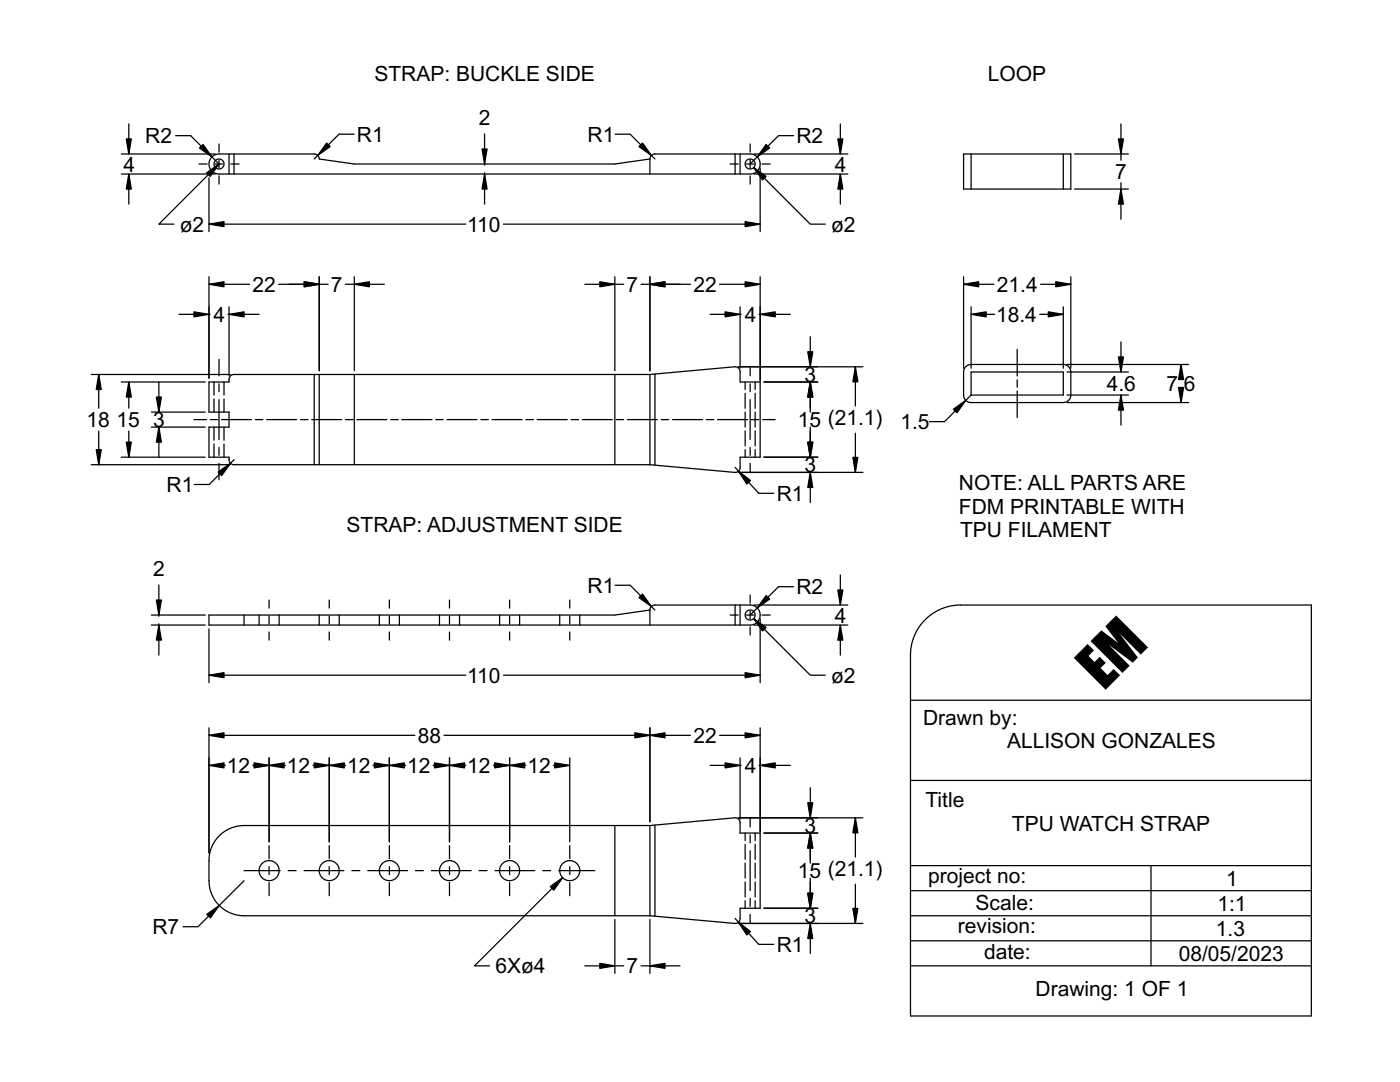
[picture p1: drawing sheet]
<svg xmlns="http://www.w3.org/2000/svg" width="279mm" height="216mm" viewBox="0 0 279 216" stroke-linecap="round" stroke-linejoin="round" font-family="sans-serif">
<g fill="none" stroke="#000" stroke-width=".25">
<path d="M24.2 34.7h18.8M24.2 30.7h18.8M25.7 24.7v5.8M25.7 35v5.7M35 27.1h3l5.7 5.6-12 12h3M39.7 32.7h1.6M41.7 35.5v10.7M42.3 31.3l.6-.4 .8-.2h19l.7 .3 .3 .7 7 1h52l7-1 .3-.6 .6-.4h19.1l.8 .2 .6 .4 .5 .7 .1 .8-.2 .7-.4 .6-.6 .5-.7 .1h-106.1l-1.1-.3-.7-.9-.2-1.2zM42.9 32.7h1.6M43.7 28.7v1.6M43.7 31.9v1.6M43.7 35.1v1.6"/>
<path d="M45.7 30.7v4M46.1 32.7h1.6M46.7 30.7v4M70.7 26.8h-3l-5 4.9M96.7 26.7v6.3M96.7 34.5v6.2M122.8 26.8h3l4.9 4.9M129.7 31.7v3M145.7 32.7h1.6M146.7 30.7v4M147.7 30.7v4M148.9 32.7h1.6"/>
<path d="M149.7 28.7v1.6M149.7 31.9v1.6M149.7 35.1v1.6M150.4 33.4l11.3 11.3h3M150.5 34.7h18.7M150.5 30.7h18.7M151.7 33.5v12.7M152.1 32.7h1.6M158.4 27.1h-3l-5.7 5.6M167.7 24.7v5.8M167.7 35v5.7M192.3 30.7h21.4v7h-21.4z"/>
<path d="M193.8 30.7v7M212.2 30.7v7M214.5 30.7h10.7M214.5 37.7h10.7M223.7 24.7v7.3M223.7 36.5v7.2M41.7 55.2v20.3M41.7 56.7h8.1M41.7 44.7h51.2M55.6 56.7h9.9M63.7 55.2v18.8M68.9 56.7h7.8"/>
<path d="M70.7 55.2v18.8M100.5 44.7h51.2M116.7 56.7h7.8M122.7 55.2v18.8M127.9 56.7h9.9M129.7 55.2v18.8M143.6 56.7h8.1M151.7 55.2v20.8M192.3 56.7h6M192.3 55.2v18.3M207.7 56.7h6M213.7 55.2v18.3"/>
<path d="M18.2 74.7h27.8M19.7 74.7v6.7M24.2 76.2h16.8M25.7 76.2v5.2M31.7 76.2v5.2M35.7 62.7h6.2M42.7 76.2v2.7M42.7 79.6v2.6M43.7 71.7v3.3M43.7 76.6v1.6M43.7 79.8v7.9M44.7 76.2v2.7"/>
<path d="M44.7 79.6v2.6M45.5 62.7h6.2M45.7 61.2v13.8M62.7 74.7v18M63.7 74.7v18M70.7 74.7v18M122.7 74.7v18M129.7 74.7l17.1-1.5 .5 .2 .4 .5v2.3h4v15h-4v2.4l-.4 .4-.5 .3-17.1-1.6M129.7 74.7h-83l-.4 .1-.4 .4-.2 1h-4v6h4v3h-4v6h4l.1 1 .7 .5h83.2M129.7 74.7v18M130.7 74.6v18.2M141.7 62.7h6.2"/>
<path d="M147.4 73.2h24.8M147.7 61.2v12.2M148.7 76.2v1.5M148.7 78.5v3M149.7 73.2v1.8M149.7 76.6v1.6M149.7 79.8v7.9M150.7 76.2v1.5M150.7 78.5v3M151.5 62.7h6.2M152.5 76.2h10.7M161.7 67.2v5.2"/>
<path d="M161.7 76.2v6M170.7 73.2v7.8M192.7 73.2l.5-.4 .6-.1 18.8 .1 .7 .4 .4 .8-.1 5.2-.5 .8-.8 .3h-18.9l-.7-.5-.4-.8v-4.9zM193.8 62.7h4.7M193.8 74.2h18.4v4.6h-18.4zM193.8 61.2v12.3M193.8 78.8l-5.3 5.3h-3M203 69.7v5.3M203 75.8v1.5M203 78v5.3M207.5 62.7h4.7M212.2 61.2v12.3"/>
<path d="M213 72.7h24.2M213 78.8h12.2M213 74.2h12.2M223.7 68.2v6M223.7 78.8v6M235.7 72.7v1.5M235.7 78.8v1.5M18.2 92.7h27.8M19.7 86v6.7M24.2 91.2h16.8M25.7 86v5.2M30.2 82.2h10.8"/>
<path d="M30.2 85.2h10.8M31.7 86v5.2M38.7 83.7h2.5M42 83.7h1.5M42.7 85.2v2.7M42.7 88.6v2.6M43.7 89.3v1.6M43.7 92.5v3.2M44.2 83.7h6M44.7 85.2v2.7M44.7 88.6v2.6M46.7 91.7l-4.9 5h-3"/>
<path d="M51 83.7h1.5M53.2 83.7h6M60 83.7h1.5M62.2 83.7h6M69 83.7h1.5M71.2 83.7h6M78 83.7h1.5M80.2 83.7h6M87 83.7h1.5M89.2 83.7h6M96 83.7h1.5M98.2 83.7h6"/>
<path d="M105 83.7h1.5M107.2 83.7h6M114 83.7h1.5M116.2 83.7h6M123 83.7h1.5M125.2 83.7h6M132 83.7h1.5M134.2 83.7h6M141 83.7h1.5M143.2 83.7h6M146.7 93.3l4.7 5.1h3M147.4 94.3h24.8"/>
<path d="M148.7 82.2v3M148.7 86v3M148.7 89.7v1.5M149.7 89.3v1.6M149.7 92.5v1.7M150 83.7h1.5M150.7 82.2v3M150.7 86v3M150.7 89.7v1.5M152.2 83.7h2.5M152.5 91.2h10.7M161.7 85.2v6"/>
<path d="M161.7 95v5.3M170.7 86.4v7.9M213 80.3h24.2M31.7 116.7v6.3M53.7 119.7v1.6M65.7 119.7v1.6M77.7 119.7v1.6M89.7 119.7v1.6M101.7 119.7v1.6M113.7 119.7v1.6M122.8 116.8h3l4.9 4.9M149.7 118.7v1.6"/>
<path d="M158.4 117.1h-3l-5.7 5.6M167.7 114.7v5.8M30.2 124.7h10.8M30.2 122.7h10.8M31.7 124.5v6.2M41.7 122.7h81l7-1 .3-.7 .7-.3h19.2l.7 .2 .6 .5 .4 .6 .1 .7-.1 .8-.5 .6-.6 .5-.8 .1h-108zM41.7 125.5v10.7M41.7 134.7h51.2M48.7 122.7v2M51.7 122.7v2M53.7 122.9v1.6M53.7 126.1v1.6"/>
<path d="M55.7 122.7v2M63.7 122.7v2M65.7 122.9v1.6M65.7 126.1v1.6M67.7 122.7v2M75.7 122.7v2M77.7 122.9v1.6M77.7 126.1v1.6M79.7 122.7v2M87.7 122.7v2M89.7 122.9v1.6M89.7 126.1v1.6"/>
<path d="M91.7 122.7v2M99.7 122.7v2M100.5 134.7h51.2M101.7 122.9v1.6M101.7 126.1v1.6M103.7 122.7v2M111.7 122.7v2M113.7 122.9v1.6M113.7 126.1v1.6M115.7 122.7v2M129.7 121.7v3M145.7 122.7h1.6"/>
<path d="M146.7 120.7v4M147.7 120.7v4M148.9 122.7h1.6M149.7 121.9v1.6M149.7 125.1v1.6M150.4 123.4l11.3 11.3h3M150.5 124.7h18.7M150.5 120.7h18.7M151.7 123.5v12.7M152.1 122.7h1.6M167.7 125v5.7M181.7 139.7h80"/>
<path d="M184.6 123.7l1.5-1.2 1.6-.9 1.7-.6 1.9-.3h70.4v82h-80v-72.4l.3-1.8 .5-1.8 .9-1.6zM41.7 145.2v25M41.7 146.7h41.1M41.7 152.7h3.3M50.4 152.7h6.6M53.7 151.2v16.8M62.4 152.7h6.6M65.7 151.2v16.8M74.4 152.7h6.6M77.7 151.2v16.8M86.4 152.7h6.6M88.6 146.7h49.2"/>
<path d="M89.7 151.2v16.8M98.4 152.7h6.6M101.7 151.2v16.8M110.4 152.7h3.3M113.7 151.2v16.8M129.7 145.2v18.8M141.7 152.7h6.2M143.6 146.7h8.1M147.7 151.2v12.2M151.5 152.7h6.2M151.7 145.2v20.8M161.7 157.2v5.2"/>
<path d="M181.7 155.7h80M48.7 173.7h7.2M48.7 175.7l-9.2 9.2h-3M53.7 168.7v2.6M53.7 172.9v1.6M53.7 176.1v2.6M57.5 173.7h1.6M60.7 173.7h7.9M65.7 168.7v2.6M65.7 172.9v1.6M65.7 176.1v2.6M70.2 173.7h1.6"/>
<path d="M73.4 173.7h7.9M77.7 168.7v2.6M77.7 172.9v1.6M77.7 176.1v2.6M82.9 173.7h1.6M86.1 173.7h7.9M89.7 168.7v2.6M89.7 172.9v1.6M89.7 176.1v2.6M95.6 173.7h1.6M98.8 173.7h7.9M101.7 168.7v2.6"/>
<path d="M101.7 172.9v1.6M101.7 176.1v2.6M108.3 173.7h1.6M111.5 173.7h7.2M112.3 175.1l-17.6 17.6h3M113.7 168.7v2.6M113.7 172.9v1.6M113.7 176.1v2.6M122.7 164.7v18M129.7 164.7h-81.5l-1.3 .3-1.3 .4-1.1 .7-.9 .9-.8 1-.6 1.2-.4 1.2-.1 1.3 .1 4.9 .2 1.3 .6 1.2 .9 1.3 1.3 1.1 1.4 .8 1.6 .4h81.9M129.7 164.7l17.1-1.5 .5 .2 .4 .5v2.3h4v15h-4v2.4l-.4 .4-.5 .3-17.1-1.6M129.7 164.7v18"/>
<path d="M130.7 164.6v18.2M147.4 163.2h24.8M148.7 166.2v1.5M148.7 168.5v3M148.7 172.2v3M148.7 176v3M148.7 179.7v1.5M149.7 163.2v1.8M149.7 166.6v1.6M149.7 169.8v7.9M149.7 179.3v1.6M150.7 166.2v1.5"/>
<path d="M150.7 168.5v3M150.7 172.2v3M150.7 176v3M150.7 179.7v1.5M152.5 166.2h10.7M161.7 166.2v6M161.7 175.2v6M170.7 163.2v7.8M170.7 176.4v7.9M181.7 177.7h80M181.7 172.7h80M229.7 172.7v20"/>
<path d="M116.7 192.7h7.8M122.7 183.5v10.7M127.9 192.7h7.8M129.7 183.5v10.7M146.7 183.3l4.7 5.1h3M147.4 184.3h24.8M149.7 182.5v1.7M152.5 181.2h10.7M161.7 185v5.3M181.7 182.7h80M181.7 192.7h80M181.7 187.7h80"/>
<circle cx="43.7" cy="32.7" r="1"/>
<circle cx="149.7" cy="32.7" r="1"/>
<circle cx="149.7" cy="122.7" r="1"/>
<circle cx="53.7" cy="173.7" r="2"/>
<circle cx="65.7" cy="173.7" r="2"/>
<circle cx="77.7" cy="173.7" r="2"/>
<circle cx="89.7" cy="173.7" r="2"/>
<circle cx="101.7" cy="173.7" r="2"/>
<circle cx="113.7" cy="173.7" r="2"/>
</g>
<g fill="#000">
<path d="M25.2 27.7h1l-.5 3zM25.7 34.7l.5 3h-1zM39.8 29.5l.7-.7 1.8 2.5zM41.2 34.5l2.5-1.8-1.8 2.5zM65.2 28.5l.7 .8-2.5 1.7zM96.2 29.7h1l-.5 3zM96.7 34.7l.5 3h-1zM127.5 29.3l.7-.8 1.8 2.5zM150.4 33.4l2.5 1.8-.7 .7zM152.9 28.8l.7 .7-2.5 1.8zM167.2 27.7h1l-.5 3zM167.7 34.7l.5 3h-1z"/>
<path d="M223.7 37.7l.5 3h-1zM223.2 27.7h1l-.5 3zM41.7 44.7l3-.5v1zM41.7 56.7l3-.5v1zM60.7 56.2l3 .5-3 .5zM70.7 56.7l3-.5v1zM119.7 56.2l3 .5-3 .5zM129.7 56.7l3-.5v1zM148.7 56.2l3 .5-3 .5zM148.7 44.2l3 .5-3 .5zM192.3 56.7l3-.5v1zM210.7 56.2l3 .5-3 .5z"/>
<path d="M19.7 74.7l.5 3h-1zM25.7 76.2l.5 3h-1zM38.7 62.2l3 .5-3 .5zM45.7 62.7l3-.5v1zM144.7 62.2l3 .5-3 .5zM151.7 62.7l3-.5v1zM161.7 76.2l.5 3h-1zM161.2 70.2h1l-.5 3zM170.7 73.2l.5 3h-1zM190.3 81.7l2.4-1.8-1.7 2.5zM193.8 62.7l3-.5v1zM209.2 62.2l3 .5-3 .5z"/>
<path d="M223.7 78.8l.5 3h-1zM223.2 71.2h1l-.5 3zM235.7 72.7l.5 3h-1zM19.2 89.7h1l-.5 3zM25.2 88.2h1l-.5 3zM31.7 85.2l.5 3h-1zM31.2 79.2h1l-.5 3zM43.5 94.2l2.5-1.8-1.8 2.5zM147.4 94l2.4 1.9-.8 .7zM161.2 88.2h1l-.5 3zM161.7 94.3l.5 3h-1zM170.2 91.3h1l-.5 3z"/>
<path d="M235.2 77.3h1l-.5 3zM31.7 124.7l.5 3h-1zM31.2 119.7h1l-.5 3zM41.7 134.7l3-.5v1zM127.5 119.3l.7-.8 1.8 2.5zM150.4 123.4l2.5 1.8-.7 .7zM152.9 118.8l.7 .7-2.5 1.8zM148.7 134.2l3 .5-3 .5zM167.2 117.7h1l-.5 3zM167.7 124.7l.5 3h-1zM41.7 146.7l3-.5v1zM41.7 152.7l3-.5v1z"/>
<path d="M50.7 152.2l3 .5-3 .5zM53.7 152.7l3-.5v1zM62.7 152.2l3 .5-3 .5zM65.7 152.7l3-.5v1zM74.7 152.2l3 .5-3 .5zM77.7 152.7l3-.5v1zM86.7 152.2l3 .5-3 .5zM89.7 152.7l3-.5v1zM98.7 152.2l3 .5-3 .5zM101.7 152.7l3-.5v1zM110.7 152.2l3 .5-3 .5zM126.7 146.2l3 .5-3 .5z"/>
<path d="M129.7 146.7l3-.5v1zM144.7 152.2l3 .5-3 .5zM151.7 152.7l3-.5v1zM148.7 146.2l3 .5-3 .5zM109.8 176.9l2.5-1.8-1.8 2.5zM161.7 166.2l.5 3h-1zM161.2 160.2h1l-.5 3zM170.7 163.2l.5 3h-1zM41.3 182.4l2.5-1.7-1.8 2.4zM119.7 192.2l3 .5-3 .5zM129.7 192.7l3-.5v1zM147.4 184l2.4 1.9-.8 .7z"/>
<path d="M161.2 178.2h1l-.5 3zM161.7 184.3l.5 3h-1zM170.2 181.3h1l-.5 3z"/>
</g>
<g fill="#000" stroke="#000" stroke-width=".25">
<path d="M25.2 27.7h1l-.5 3zM25.7 34.7l.5 3h-1zM40.5 28.8l1.8 2.5-2.5-1.8zM41.2 34.5l2.5-1.8-1.8 2.5zM65.2 28.5l.7 .8-2.5 1.7zM96.2 29.7h1l-.5 3zM96.7 34.7l.5 3h-1zM128.2 28.5l1.8 2.5-2.5-1.7zM150.4 33.4l2.5 1.8-.7 .7zM152.9 28.8l.7 .7-2.5 1.8zM167.2 27.7h1l-.5 3zM167.7 34.7l.5 3h-1z"/>
<path d="M223.7 37.7l.5 3h-1zM223.2 27.7h1l-.5 3zM41.7 44.7l3-.5v1zM41.7 56.7l3-.5v1zM60.7 56.2l3 .5-3 .5zM70.7 56.7l3-.5v1zM119.7 56.2l3 .5-3 .5zM129.7 56.7l3-.5v1zM148.7 56.2l3 .5-3 .5zM148.7 44.2l3 .5-3 .5zM192.3 56.7l3-.5v1zM210.7 56.2l3 .5-3 .5z"/>
<path d="M19.7 74.7l.5 3h-1zM25.7 76.2l.5 3h-1zM38.7 62.2l3 .5-3 .5zM45.7 62.7l3-.5v1zM144.7 62.2l3 .5-3 .5zM151.7 62.7l3-.5v1zM161.7 76.2l.5 3h-1zM161.2 70.2h1l-.5 3zM170.7 73.2l.5 3h-1zM190.3 81.7l2.4-1.8-1.7 2.5zM193.8 62.7l3-.5v1zM209.2 62.2l3 .5-3 .5z"/>
<path d="M223.7 78.8l.5 3h-1zM223.2 71.2h1l-.5 3zM235.7 72.7l.5 3h-1zM19.2 89.7h1l-.5 3zM25.2 88.2h1l-.5 3zM31.7 85.2l.5 3h-1zM31.2 79.2h1l-.5 3zM43.5 94.2l2.5-1.8-1.8 2.5zM147.4 94l2.4 1.9-.8 .7zM161.2 88.2h1l-.5 3zM161.7 94.3l.5 3h-1zM170.2 91.3h1l-.5 3z"/>
<path d="M235.2 77.3h1l-.5 3zM31.7 124.7l.5 3h-1zM31.2 119.7h1l-.5 3zM41.7 134.7l3-.5v1zM128.2 118.5l1.8 2.5-2.5-1.7zM150.4 123.4l2.5 1.8-.7 .7zM152.9 118.8l.7 .7-2.5 1.8zM148.7 134.2l3 .5-3 .5zM167.2 117.7h1l-.5 3zM167.7 124.7l.5 3h-1zM41.7 146.7l3-.5v1zM41.7 152.7l3-.5v1z"/>
<path d="M50.7 152.2l3 .5-3 .5zM53.7 152.7l3-.5v1zM62.7 152.2l3 .5-3 .5zM65.7 152.7l3-.5v1zM74.7 152.2l3 .5-3 .5zM77.7 152.7l3-.5v1zM86.7 152.2l3 .5-3 .5zM89.7 152.7l3-.5v1zM98.7 152.2l3 .5-3 .5zM101.7 152.7l3-.5v1zM110.7 152.2l3 .5-3 .5zM126.7 146.2l3 .5-3 .5z"/>
<path d="M129.7 146.7l3-.5v1zM144.7 152.2l3 .5-3 .5zM151.7 152.7l3-.5v1zM148.7 146.2l3 .5-3 .5zM109.8 176.9l2.5-1.8-1.8 2.5zM161.7 166.2l.5 3h-1zM161.2 160.2h1l-.5 3zM170.7 163.2l.5 3h-1zM41.3 182.4l2.5-1.7-1.8 2.4zM119.7 192.2l3 .5-3 .5zM129.7 192.7l3-.5v1zM147.4 184l2.4 1.9-.8 .7z"/>
<path d="M161.2 178.2h1l-.5 3zM161.7 184.3l.5 3h-1zM170.2 181.3h1l-.5 3z"/>
</g>
<text font-size="11.4" x="220.3" y="138" transform="rotate(-45 220.3 138)">EM</text>
<g font-size="4.2">
<text x="74.7" y="16.2">STRAP: BUCKLE SIDE</text>
<text x="197.1" y="16.2">LOOP</text>
<text x="29" y="28.6">R2</text>
<text x="71.2" y="28.3">R1</text>
<text x="95.6" y="24.8">2</text>
<text x="117.3" y="28.3">R1</text>
<text x="158.9" y="28.6">R2</text>
<text x="24.6" y="34.2">4</text>
<text x="166.6" y="34.2">4</text>
<text x="222.5" y="35.7">7</text>
<text x="35.9" y="46.2">ø2</text>
<text x="93.2" y="46.2">110</text>
<text x="165.9" y="46.2">ø2</text>
<text x="50.4" y="58.2">22</text>
<text x="66" y="58.2">7</text>
<text x="125" y="58.2">7</text>
<text x="138.4" y="58.2">22</text>
<text x="199" y="58.2">21.4</text>
<text x="42.6" y="64.2">4</text>
<text x="148.6" y="64.2">4</text>
<text x="198.8" y="64.2">18.4</text>
<text x="160.5" y="76.2">3</text>
<text x="220.9" y="78">4.6</text>
<text x="232.8" y="78">7.6</text>
<text x="17.2" y="85.2">18</text>
<text x="23.2" y="85.2">15</text>
<text x="30.5" y="85.2">3</text>
<text x="159.2" y="85.2">15 (21.1)</text>
<text x="179.7" y="85.6">1.5</text>
<text x="160.5" y="94.2">3</text>
<text x="33.3" y="98.2">R1</text>
<text x="155" y="99.9">R1</text>
<text x="191.4" y="97.8">NOTE: ALL PARTS ARE</text>
<text x="69.2" y="106.2">STRAP: ADJUSTMENT SIDE</text>
<text x="191.4" y="102.5">FDM PRINTABLE WITH</text>
<text x="191.6" y="107.2">TPU FILAMENT</text>
<text x="30.6" y="114.8">2</text>
<text x="117.3" y="118.3">R1</text>
<text x="158.9" y="118.6">R2</text>
<text x="166.6" y="124.2">4</text>
<text x="93.2" y="136.2">110</text>
<text x="165.9" y="136.2">ø2</text>
<text x="83.4" y="148.2">88</text>
<text x="138.4" y="148.2">22</text>
<text x="184.2" y="144.7">Drawn by:</text>
<text x="201" y="149.2">ALLISON GONZALES</text>
<text x="45.3" y="154.2">12</text>
<text x="57.3" y="154.2">12</text>
<text x="69.3" y="154.2">12</text>
<text x="81.3" y="154.2">12</text>
<text x="93.3" y="154.2">12</text>
<text x="105.3" y="154.2">12</text>
<text x="148.6" y="154.2">4</text>
<text x="184.7" y="161.1">Title</text>
<text x="160.5" y="166.2">3</text>
<text x="202" y="165.7">TPU WATCH STRAP</text>
<text x="159.2" y="175.2">15 (21.1)</text>
<text x="185.2" y="176.1">project no:</text>
<text x="244.7" y="176.7">1</text>
<text x="160.5" y="184.2">3</text>
<text x="194.7" y="181.5">Scale:</text>
<text x="243" y="181.7">1:1</text>
<text x="30.4" y="186.4">R7</text>
<text x="155" y="189.9">R1</text>
<text x="191.2" y="186.3">revision:</text>
<text x="196.4" y="191.3">date:</text>
<text x="235.2" y="191.7">08/05/2023</text>
<text x="242.7" y="186.7">1.3</text>
<text x="98.9" y="194.2">6Xø4</text>
<text x="125" y="194.2">7</text>
<text x="206.7" y="198.8">Drawing: 1 OF 1</text>
</g>
</svg>
